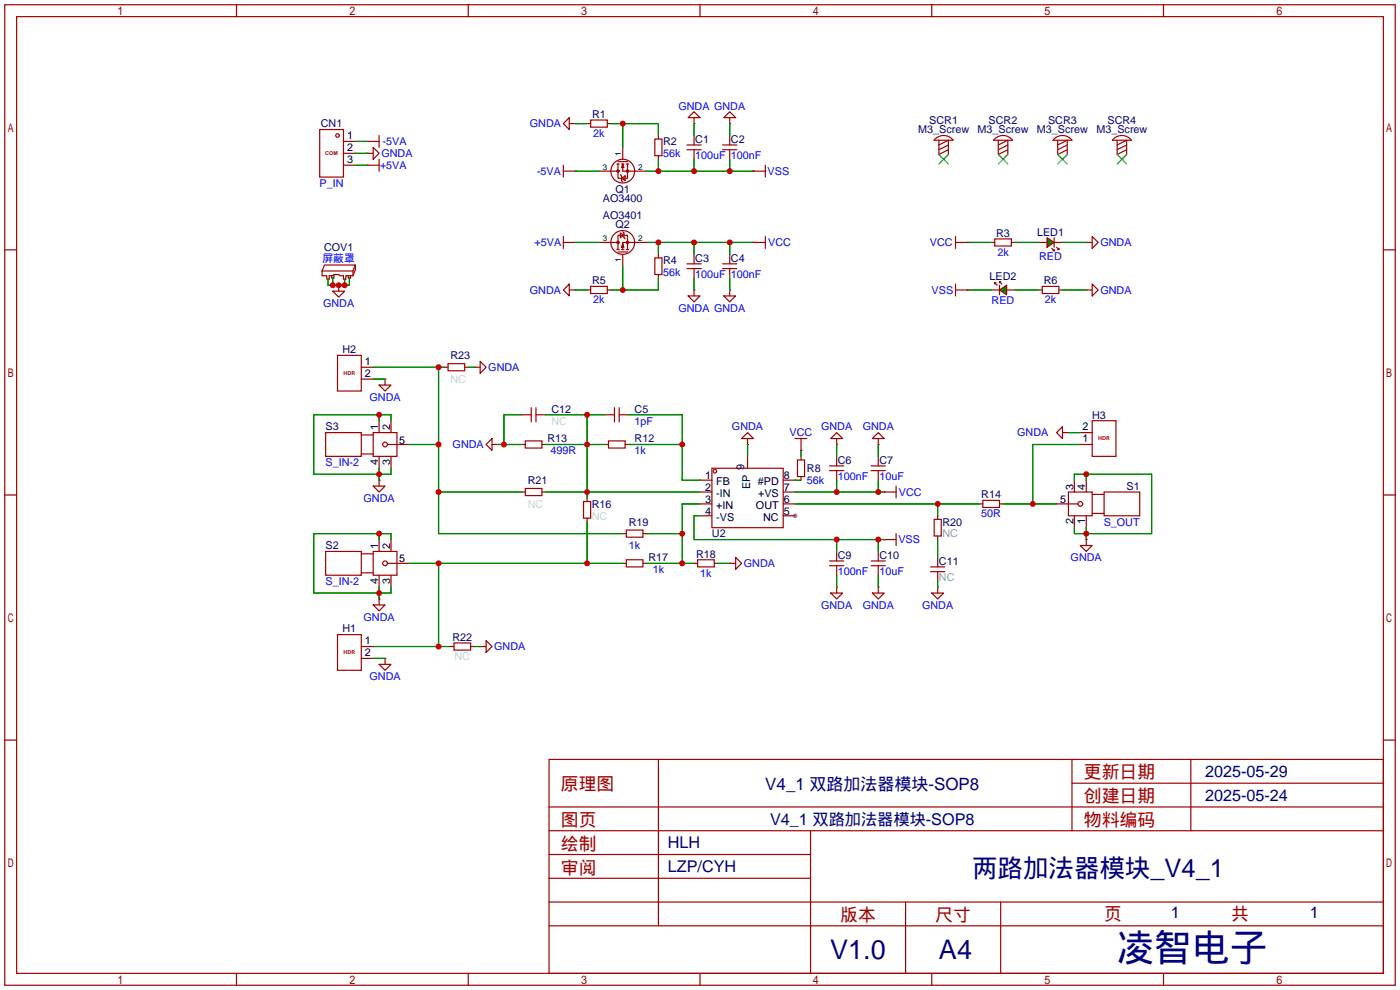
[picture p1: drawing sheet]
<svg xmlns="http://www.w3.org/2000/svg" width="299mm" height="212mm" viewBox="0 0 299 212" stroke-linecap="round" stroke-linejoin="round" font-family="sans-serif">
<circle cx="169.9" cy="110.2" r=".51" fill="#999"/>
<g fill="none" stroke="#a10000" stroke-width=".25">
<path d="M1 1h297.2v209.6h-297.2zM3.6 3.6h292.1v204.4h-292.1zM50.5 1v2.6M100.1 1v2.6M149.6 1v2.6M199.1 1v2.6M248.7 1v2.6M68.3 27.7h5.1v10.1h-5.1zM73.4 30.2h2.5M73.4 32.8h2.5M73.4 35.3h2.5M78.5 30.2h.1"/>
<path d="M78.5 35.3h.1M78.5 32.8h.1M78.5 30.2h2.5M78.5 32.8h1.3M78.5 35.3h2.5M79.8 31.5l1.2 1.3-1.2 1.2zM81 29v2.5M81 34v2.6M146.8 31h3.1M146.8 32h3.1M148.3 23.9l1.3 1.2h-2.5zM148.3 26.4h.1"/>
<path d="M148.3 25.1v1.3M148.3 29v2M148.3 32v2M154.4 31h3.1M154.4 32h3.1M156 23.9l1.2 1.2h-2.5zM156 26.4h.1M156 25.1v1.3M156 29v2M156 32v2M200 29.5a2.54 2.54 0 0 1 3.7 .5h-4.1zM200.7 30v3l1 1"/>
<path d="M200.7 31l2-1v3l-1 1M201.7 34h.1M202.7 32l-2 1M202.7 31l-2 1M212.7 29.5a2.54 2.54 0 0 1 3.7 .5h-4.1zM213.4 30v3l1 1M213.4 31l2-1v3l-1 1M214.4 34h.1M215.4 32l-2 1M215.4 31l-2 1M225.4 29.5a2.54 2.54 0 0 1 3.7 .5h-4.1zM226.1 30v3l1 1"/>
<path d="M226.1 31l2-1v3l-1 1M227.1 34h.1M228.1 32l-2 1M228.1 31l-2 1M238.1 29.5a2.54 2.54 0 0 1 3.7 .5h-4.1zM238.8 30v3l1 1M238.8 31l2-1v3l-1 1M239.8 34h.1M240.8 32l-2 1M240.8 31l-2 1M1 53.4h2.6M146.8 56.4h3.1"/>
<path d="M146.8 57.4h3.1M148.3 54.4v2M148.3 57.4v2M154.4 56.4h3.1M154.4 57.4h3.1M156 54.4v2M156 57.4v2M211.8 51.8h.8M212.6 51.1h3.6v1.5h-3.6zM216.2 51.8h.7M295.7 53.4h2.5M147.1 63.2h2.5l-1.3 1.3z"/>
<path d="M148.3 62h.1M148.3 62v1.2M154.7 63.2h2.5l-1.2 1.3zM156 62h.1M156 62v1.2M222 62h.8M222.8 61.2h3.5v1.5h-3.5zM226.3 62h.8M105.2 93.7v2.6l-1.3-1.3zM105.2 95h1.2M106.4 95h.1M111.5 95h.8"/>
<path d="M112.3 94.2h3.5v1.6h-3.5zM115.8 95h.8M129.3 88.6h2M129.3 95h.7M130 94.2h3.6v1.6h-3.6zM131.3 87.1v3.1M132.3 87.1v3.1M132.3 88.6h2.1M133.6 95h.8M170.4 98.3h1.6v3.6h-1.6zM171.2 97.5v.8M177.3 99.6h3"/>
<path d="M177.5 93.7l1.3-1.2 1.3 1.2zM178.8 95h.1M178.8 93.7v1.3M178.8 97.5v2.1M186.2 99.6h3M186.4 93.7l1.3-1.2 1.3 1.2zM187.7 95h.1M187.7 93.7v1.3M187.7 97.5v2.1M1 105.8h2.6M69.6 117.9h7.6v5h-7.6zM77.2 118.4h2.6"/>
<path d="M79.8 117.9h5v5h-5zM81 115.3v2.6M83.6 115.3v2.6M124.7 107.2h1.5v3.5h-1.5zM125.5 106.4v.8M125.5 110.7v.8M133.1 114h.8M133.9 119.6h3.5v1.6h-3.5zM133.9 113.3h3.5v1.5h-3.5zM137.4 114h.8M149.1 119.6h3.6v1.6h-3.6zM157.2 119.1l1.3 1.3-1.3 1.3z"/>
<path d="M171.2 101.9v.7M177.3 100.6h3M177.3 119.9h3M178.8 100.6v2M178.8 117.9v2M186.2 100.6h3M186.2 119.9h3M187.7 100.6v2M187.7 117.9v2M209.3 107.7h.8M210.1 106.9h3.5v1.6h-3.5zM213.6 107.7h.8"/>
<path d="M225.8 107.7h4.6M228.3 105.2h5.1v5h-5.1zM229.6 102.6v2.6M229.6 110.2v2.6M230.9 116.6h2.5l-1.2 1.3zM232.2 115.3h.1M232.2 102.6v2.6M232.2 110.2v2.6M232.2 115.3v1.3M233.4 109.7h2.6M233.4 105.7h2.6M236 105.2h7.6v5h-7.6z"/>
<path d="M295.7 105.8h2.5M77.2 122.4h2.6M79.8 129.3h2.5l-1.3 1.3zM81 128h.1M81 122.9v2.6M81 128v1.3M82.8 120.4h4.6M83.6 122.9v2.6M133.1 120.4h.8M137.4 120.4h.8M148.3 120.4h.8M152.7 120.4h.7"/>
<path d="M156 120.4h.1M156 120.4h1.2M177.3 120.9h3M177.5 126.7h2.6l-1.3 1.3zM178.8 125.5h.1M178.8 120.9v2M178.8 125.5v1.2M186.2 120.9h3M186.4 126.7h2.6l-1.3 1.3zM187.7 125.5h.1M187.7 120.9v2M187.7 125.5v1.2"/>
<path d="M1 158.2h2.6M295.7 158.2h2.5M117.3 162.3h178.4v45.7h-178.4zM117.3 177.5h178.4M117.3 172.5h178.4M140.7 162.3v35.6M173.2 177.5v30.5M229.1 162.3v15.2M229.1 167.4h66.6M254.5 162.3v15.2M117.3 182.6h55.9M117.3 197.9h178.4"/>
<path d="M117.3 192.8h178.4M117.3 187.7h55.9M193.5 192.8v15.2M213.9 192.8v15.2M50.5 208v2.6M100.1 208v2.6M149.6 208v2.6M199.1 208v2.6M248.7 208v2.6"/>
<circle cx="72.1" cy="29" r=".38"/>
<circle cx="230.9" cy="107.7" r=".51"/>
<circle cx="82.3" cy="120.4" r=".51"/>
</g>
<g fill="none" stroke="#008700" stroke-width=".25">
<path d="M75.9 32.8h2.6M148.3 26.4v2.6M156 26.4v2.6M148.3 59.4v2.6M156 59.4v2.6M206.8 51.8h5M106.4 95h5.1M111.5 88.6h-3.8v6.4M134.4 88.6h11.4v14h3.8M134.4 95h11.4M171.2 96.3v1.2M178.8 95v2.5"/>
<path d="M187.7 95v2.5M230.9 95h-10.2v12.7M81 114v1.3M83.6 115.3v-1.3h-16.5v12.7h16.5v-1.2M125.5 111.5v8.9M138.2 114h7.6M149.6 107.7h-3.8v12.7M169.9 102.6h1.3M169.9 107.7h39.4M169.9 105.2h19.1M178.8 102.6v2.6M187.7 102.6v2.6"/>
<path d="M200.4 107.7v2.5M214.4 107.7h11.4M229.6 102.6v-1.3h16.5v12.7h-16.5v-1.2M232.2 101.3v1.3M232.2 112.8v2.5M79.8 138.2h16.5M81 125.5v2.5M87.4 120.4h45.7M93.7 120.4v17.8M138.2 120.4h10.1M153.4 120.4h2.6M178.8 122.9v2.6"/>
<path d="M187.7 122.9v2.6"/>
</g>
<path d="M200.7 33l2 2.1M202.7 33l-2 2.1M213.4 33l2 2.1M215.4 33l-2 2.1M226.1 33l2 2.1M228.1 33l-2 2.1M238.8 33l2 2.1M240.8 33l-2 2.1" fill="none" stroke="#3c3" stroke-width=".25"/>
<path d="M213.6 62l1.5-1v2z" fill="#008000" stroke="#a10000" stroke-width=".25"/>
<path d="M211.8 62h1.8M212.6 60.5h.3l-.3 .2zM212.6 60.5l.5 .5M213.6 60.2h.3l-.3 .3zM213.6 61v2M213.6 60.2l.5 .5M215.1 62h1.8" fill="none" stroke="#a10000" stroke-width=".25"/>
<path d="M223.8 50.8l1.5 1-1.5 1z" fill="#008000" stroke="#a10000" stroke-width=".25"/>
<g fill="none" stroke="#a10000" stroke-width=".25">
<path d="M120.4 26.4l1.3-1.3v2.6zM120.4 36.6h2.5M120.4 35.3v2.5M121.7 26.4h1.2M122.9 36.6h.1M122.9 26.4h.1M125.5 26.4h.7M126.2 25.7h3.6v1.5h-3.6zM128 36.6h4.1M129.8 26.4h.8M131.8 35.1h.5M132.1 35.1v3h2v-3"/>
<path d="M132.1 34.5h2M132.6 37.3l.2 .3v1l.3 .3M132.8 38.1l.8-.5v1zM132.8 35.1h.5M133.1 35.1l.2 .7h-.5zM133.1 31.5v2.5M133.1 35.1v1.5h5.1M133.9 35.1h.5M140 29.7h1.5v3.6h-1.5zM140.7 29v.7M140.7 33.3v.7M161 36.6h.1"/>
<path d="M161 36.6h2.6M163.6 35.3v2.5M68.8 57.9v1h1v.8h.6v-.8h.7l.3-.2h1l.2 .2h.8v.8h.5v-.8h1.5M69.3 56.6h6.6l-.5 1.3h-6.6zM70.1 59.7h.1M71.1 59.4h.1M71.4 58.7v.7h-.5v-.5M73.7 59.7h.1M74.4 58.9v.5h.5v-.5M74.7 59.4h.1M75.4 57.9v1M75.9 56.6v1.1l-.5 1.2"/>
<path d="M120.4 51.8h2.5M120.4 50.5v2.6M122.9 51.8h.1M128 51.8h4.1M131.8 53.3h.5M132.1 53.3v-3h2v3M132.1 53.8h2M132.6 49.8l.7 .5-.7 .5zM132.8 53.3h.5M133.1 52.1l.2 .7h-.5zM133.1 54.4v2.5M133.1 49.5l.2 .3v1l.3 .3"/>
<path d="M133.9 53.3h.5M138.2 51.8h-5.1v1.5M140 55.1h1.5v3.6h-1.5zM140.7 54.4v.7M140.7 58.7v.7M161 51.8h.1M161 51.8h2.6M163.6 50.5v2.6M204.2 51.8h2.6M204.2 50.5v2.6M206.8 51.8h.1M222 51.8h1.8"/>
<path d="M224.8 53.1l.5 .5M225 53.6l.3-.3v.3zM225.3 50.8v2M225.3 51.8h1.8M225.8 52.8l.5 .5M226.1 53.3l.2-.2v.2zM232.2 51.8h.1M232.2 51.8h1.2M233.4 50.5l1.3 1.3-1.3 1.3zM71.1 62.2h2.6l-1.3 1.3zM72.1 75.9h5.1v7.7h-5.1zM72.4 61h.1"/>
<path d="M72.4 61v1.2M77.2 78.5h2.6M95 78.5h.8M95.8 77.7h3.5v1.5h-3.5zM99.3 78.5h.8M101.3 78.5h.1M101.3 78.5h1.3M102.6 77.2l1.3 1.3-1.3 1.3zM121.7 60.7v2.5l-1.3-1.2zM121.7 62h1.2M122.9 62h.1M125.5 62h.7"/>
<path d="M126.2 61.2h3.6v1.5h-3.6zM129.8 62h.8M204.2 62h2.6M204.2 60.7v2.5M206.8 62h.1M232.2 62h.1M232.2 62h1.2M233.4 60.7l1.3 1.3-1.3 1.2zM69.6 92.5h7.6v5h-7.6zM77.2 81h2.6M77.2 93h2.6M77.2 97h2.6"/>
<path d="M79.8 92.5h5v5h-5zM81 82.3h2.6l-1.3 1.3zM81 89.9v2.6M81 97.5v2.6M82.3 81h.1M82.3 81v1.3M82.8 95h4.6M83.6 89.9v2.6M83.6 97.5v2.6M111.5 88.6h2M113.5 87.1v3.1M114.6 87.1v3.1"/>
<path d="M114.6 88.6h2M158.5 93.7l1.3-1.2 1.2 1.2zM159.8 95h.1M159.8 93.7v1.3M159.8 97.5v2.6M169.9 93.7h2.6M171.2 96.3h.1M171.2 93.7v2.6M227.1 91.2v2.5l-1.3-1.2zM227.1 92.5h1.2M228.3 92.5h.1M230.9 95h2.5"/>
<path d="M230.9 92.5h2.5M233.4 89.9h5.1v7.6h-5.1zM79.8 103.9h2.5l-1.3 1.3zM81 102.6h.1M81 102.6v1.3M111.5 105.2h.8M112.3 104.4h3.5v1.5h-3.5zM115.8 105.2h.8M149.6 105.2h2.5M149.6 102.6h2.5M149.6 107.7h2.5M149.6 110.2h2.5"/>
<path d="M152.1 100.1h15.3v12.7h-15.3zM167.4 105.2h2.5M167.4 102.6h2.5M167.4 107.7h2.5M167.4 110.2h2.5M189 105.2h.1M189 115.3h.1M189 105.2h2.5M189 115.3h2.5M191.5 103.9v2.5M191.5 114v2.6M199.6 111h1.6v3.6h-1.6z"/>
<path d="M200.4 110.2v.8M200.4 114.6v.7M200.4 119.1v2.1M72.1 135.6h5.1v7.7h-5.1zM77.2 138.2h2.6M96.3 138.2h.7M97 137.4h3.6v1.5h-3.6zM100.6 138.2h.7M102.6 138.2h.1M102.6 138.2h1.3M103.9 136.9l1.3 1.3-1.3 1.2zM198.9 121.2h3"/>
<path d="M198.9 122.2h3M199.1 126.7h2.6l-1.3 1.3zM200.4 125.5h.1M200.4 122.2v2M200.4 125.5v1.2M77.2 140.7h2.6M81 142h2.6l-1.3 1.3zM82.3 140.7h.1M82.3 140.7v1.3"/>
<circle cx="132.1" cy="36.6" r=".25"/>
<circle cx="133.1" cy="36.6" r="2.54"/>
<circle cx="134.1" cy="36.6" r=".25"/>
<circle cx="132.1" cy="51.8" r=".25"/>
<circle cx="133.1" cy="51.8" r="2.54"/>
<circle cx="134.1" cy="51.8" r=".25"/>
<circle cx="82.3" cy="95" r=".51"/>
<circle cx="152.8" cy="100.7" r=".38"/>
</g>
<g fill="none" stroke="#008700" stroke-width=".25">
<path d="M75.9 35.3h2.6M75.9 30.2h2.6M122.9 36.6h5.1M122.9 26.4h2.6M130.6 26.4h10.1v2.6M133.1 26.4v5.1M138.2 36.6h22.8M140.7 34v2.6M148.3 34v2.6M156 34v2.6M71.1 59.4v1.6M73.7 59.7v1.3"/>
<path d="M74.7 59.4v1.6h-4.6v-1.3M122.9 51.8h5.1M133.1 56.9v5.1M138.2 51.8h22.8M140.7 59.4v2.6h-10.1M140.7 51.8v2.6M148.3 51.8v2.6M156 51.8v2.6M216.9 51.8h5.1M227.1 51.8h5.1M79.8 78.5h15.2M93.7 78.5v35.5h39.4"/>
<path d="M100.1 78.5h1.2M122.9 62h2.6M206.8 62h5M216.9 62h5.1M227.1 62h5.1M79.8 81h2.5M81 88.6v1.3M83.6 89.9v-1.3h-16.5v12.7h16.5v-1.2M87.4 95h6.3M116.6 88.6h12.7M116.6 95h12.7M125.5 88.6v17.8"/>
<path d="M159.8 95v2.5M228.3 92.5h2.6M81 100.1v2.5M93.7 105.2h17.8M116.6 105.2h33M149.6 110.2h-1.3v5.1h40.7M178.8 115.3v2.6M187.7 115.3v2.6M200.4 115.3v3.8M101.3 138.2h1.3M200.4 124.2v1.3M79.8 140.7h2.5"/>
</g>
<g fill="#c00">
<circle cx="145.8" cy="95" r=".63"/>
<circle cx="145.8" cy="114" r=".63"/>
<circle cx="145.8" cy="120.4" r=".63"/>
<circle cx="107.7" cy="95" r=".63"/>
<circle cx="125.5" cy="120.4" r=".63"/>
<circle cx="93.7" cy="120.4" r=".63"/>
<circle cx="93.7" cy="138.2" r=".63"/>
<circle cx="81" cy="126.7" r=".63"/>
<circle cx="81" cy="114" r=".63"/>
<circle cx="178.8" cy="105.2" r=".63"/>
<circle cx="187.7" cy="105.2" r=".63"/>
<circle cx="200.4" cy="107.7" r=".63"/>
<circle cx="220.7" cy="107.7" r=".63"/>
<circle cx="232.2" cy="114" r=".63"/>
<circle cx="232.2" cy="101.3" r=".63"/>
<circle cx="140.7" cy="51.8" r=".63"/>
<circle cx="148.3" cy="51.8" r=".63"/>
<circle cx="156" cy="51.8" r=".63"/>
<circle cx="133.1" cy="62" r=".63"/>
<circle cx="140.7" cy="36.6" r=".63"/>
<circle cx="148.3" cy="36.6" r=".63"/>
<circle cx="156" cy="36.6" r=".63"/>
<circle cx="133.1" cy="26.4" r=".63"/>
<circle cx="71.1" cy="61" r=".63"/>
<circle cx="72.4" cy="61" r=".63"/>
<circle cx="73.7" cy="61" r=".63"/>
<circle cx="81" cy="101.3" r=".63"/>
<circle cx="81" cy="88.6" r=".63"/>
<circle cx="93.7" cy="78.5" r=".63"/>
<circle cx="93.7" cy="95" r=".63"/>
<circle cx="93.7" cy="105.2" r=".63"/>
<circle cx="178.8" cy="115.3" r=".63"/>
<circle cx="187.7" cy="115.3" r=".63"/>
<circle cx="125.5" cy="105.2" r=".63"/>
<circle cx="125.5" cy="95" r=".63"/>
<circle cx="125.5" cy="88.6" r=".63"/>
</g>
<text font-size="8.1" fill="#000080" x="238.6" y="205.5">凌智电子</text>
<g font-size="5.8" fill="#000080">
<text x="177.5" y="205">V1.0</text>
<text x="200.7" y="205">A4</text>
</g>
<text font-size="5.4" fill="#000080" x="207.8" y="187.3">两路加法器模块_V4_1</text>
<g font-size="3.8" fill="#a00000">
<text x="231.6" y="166.4">更新日期</text>
<text x="119.9" y="168.9">原理图</text>
<text x="231.6" y="171.5">创建日期</text>
<text x="119.9" y="176.5">图页</text>
<text x="231.6" y="176.5">物料编码</text>
<text x="119.9" y="181.6">绘制</text>
<text x="119.9" y="186.7">审阅</text>
<text x="179.6" y="196.9">版本</text>
<text x="199.9" y="196.9">尺寸</text>
<text x="236" y="196.6">页</text>
<text x="263.1" y="196.6">共</text>
</g>
<text font-size="3.6" fill="#000080" x="163.6" y="168.8">V4_1 双路加法器模块-SOP8</text>
<g font-size="3.5" fill="#000080">
<text x="257.6" y="166.1">2025-05-29</text>
<text x="257.6" y="171.1">2025-05-24</text>
<text x="164.6" y="176.2">V4_1 双路加法器模块-SOP8</text>
<text x="142.7" y="181.3">HLH</text>
<text x="142.7" y="186.4">LZP/CYH</text>
<text x="250.2" y="196.3">1</text>
<text x="280" y="196.3">1</text>
</g>
<g font-size="2.3" fill="#00f">
<text x="145" y="23.4">GNDA GNDA</text>
<text x="113.3" y="27.2">GNDA</text>
<text x="126.8" y="29.3">2k</text>
<text x="81.5" y="33.6">GNDA</text>
<text x="81.8" y="31">-5VA</text>
<text x="141.7" y="33.6">56k</text>
<text x="148.6" y="34.1">100uF</text>
<text x="156.2" y="34.1">100nF</text>
<text x="68.3" y="39.9">P_IN</text>
<text x="81.2" y="36.1">+5VA</text>
<text x="114.8" y="37.4">-5VA</text>
<text x="164.1" y="37.4">VSS</text>
<text x="114.2" y="52.6">+5VA</text>
<text x="164.2" y="52.6">VCC</text>
<text x="198.7" y="52.6">VCC</text>
<text x="235.2" y="52.6">GNDA</text>
<text x="68.9" y="55.9">屏蔽罩</text>
<text x="141.7" y="59">56k</text>
<text x="148.6" y="59.5">100uF</text>
<text x="156.2" y="59.5">100nF</text>
<text x="213.2" y="54.7">2k</text>
<text x="222.1" y="55.7">RED</text>
<text x="69.1" y="65.6">GNDA</text>
<text x="113.3" y="62.8">GNDA</text>
<text x="126.8" y="64.8">2k</text>
<text x="199.1" y="62.8">VSS</text>
<text x="211.9" y="65.1">RED</text>
<text x="223.3" y="64.8">2k</text>
<text x="235.2" y="62.8">GNDA</text>
<text x="145" y="66.6">GNDA GNDA</text>
<text x="104.4" y="79.3">GNDA</text>
<text x="79" y="85.6">GNDA</text>
<text x="96.7" y="95.8">GNDA</text>
<text x="135.6" y="90.7">1pF</text>
<text x="156.4" y="92">GNDA</text>
<text x="168.8" y="93.3">VCC</text>
<text x="175.5" y="92">GNDA</text>
<text x="184.4" y="92">GNDA</text>
<text x="217.4" y="93.3">GNDA</text>
<text x="69.6" y="99.6">S_IN-2</text>
<text x="117.6" y="97.1">499R</text>
<text x="135.6" y="97.1">1k</text>
<text x="77.7" y="107.2">GNDA</text>
<text x="172.5" y="103.4">56k</text>
<text x="179.1" y="102.7">100nF</text>
<text x="188" y="102.7">10uF</text>
<text x="192.1" y="106">VCC</text>
<text x="209.7" y="110.5">50R</text>
<text x="235.9" y="112.3">S_OUT</text>
<text x="134.4" y="117.4">1k</text>
<text x="192" y="116.1">VSS</text>
<text x="228.8" y="119.9">GNDA</text>
<text x="69.6" y="125">S_IN-2</text>
<text x="139.5" y="122.5">1k</text>
<text x="149.7" y="123.2">1k</text>
<text x="159" y="121.2">GNDA</text>
<text x="179.1" y="123">100nF</text>
<text x="188" y="123">10uF</text>
<text x="175.5" y="130.1">GNDA</text>
<text x="184.4" y="130.1">GNDA</text>
<text x="197.1" y="130.1">GNDA</text>
<text x="77.7" y="132.6">GNDA</text>
<text x="105.6" y="139">GNDA</text>
<text x="79" y="145.3">GNDA</text>
</g>
<g font-size="2.3" fill="#000080">
<text x="68.6" y="27.2">CN1</text>
<text x="126.5" y="25.2">R1</text>
<text x="196.2" y="28.5">M3_Screw</text>
<text x="198.6" y="26.5">SCR1</text>
<text x="208.9" y="28.5">M3_Screw</text>
<text x="211.3" y="26.5">SCR2</text>
<text x="221.6" y="28.5">M3_Screw</text>
<text x="224" y="26.5">SCR3</text>
<text x="234.3" y="28.5">M3_Screw</text>
<text x="236.7" y="26.5">SCR4</text>
<text x="141.7" y="31">R2</text>
<text x="148.6" y="30.5">C1</text>
<text x="156.2" y="30.5">C2</text>
<text x="131.6" y="41.2">Q1</text>
<text x="128.9" y="43.2">AO3400</text>
<text x="128.9" y="46.8">AO3401</text>
<text x="69.2" y="53.6">COV1</text>
<text x="131.6" y="48.8">Q2</text>
<text x="212.9" y="50.6">R3</text>
<text x="221.6" y="50.3">LED1</text>
<text x="141.7" y="56.4">R4</text>
<text x="148.6" y="55.9">C3</text>
<text x="156.2" y="55.9">C4</text>
<text x="211.5" y="59.7">LED2</text>
<text x="126.5" y="60.8">R5</text>
<text x="223.1" y="60.8">R6</text>
<text x="73.2" y="75.5">H2</text>
<text x="96.3" y="76.8">R23</text>
<text x="117.9" y="88.2">C12</text>
<text x="135.6" y="88.2">C5</text>
<text x="233.4" y="89.5">H3</text>
<text x="69.6" y="92">S3</text>
<text x="117" y="94.5">R13</text>
<text x="135.6" y="94.5">R12</text>
<text x="172.5" y="100.9">R8</text>
<text x="179.1" y="99.1">C6</text>
<text x="188" y="99.1">C7</text>
<text x="112.8" y="103.4">R21</text>
<text x="209.7" y="106.5">R14</text>
<text x="240.8" y="104.7">S1</text>
<text x="126.5" y="108.5">R16</text>
<text x="134.4" y="112.3">R19</text>
<text x="201.4" y="112.3">R20</text>
<text x="69.6" y="117.4">S2</text>
<text x="138.6" y="119.9">R17</text>
<text x="148.8" y="119.2">R18</text>
<text x="152.1" y="114.9">U2</text>
<text x="179.1" y="119.4">C9</text>
<text x="188" y="119.4">C10</text>
<text x="200.7" y="120.7">C11</text>
<text x="73.2" y="135.2">H1</text>
<text x="96.7" y="137">R22</text>
</g>
<g font-size="2.3">
<text x="74.2" y="29.8">1</text>
<text x="74.2" y="32.3">2</text>
<text x="74.2" y="34.8">3</text>
<text x="78" y="78">1</text>
<text x="78" y="80.6">2</text>
<text x="80.8" y="91.9" transform="rotate(-90 80.8 91.9)">1</text>
<text x="83.4" y="91.9" transform="rotate(-90 83.4 91.9)">2</text>
<text x="85.3" y="94.8">5</text>
<text x="231.4" y="94.5">1</text>
<text x="231.4" y="92">2</text>
<text x="80.8" y="99.3" transform="rotate(-90 80.8 99.3)">4</text>
<text x="83.4" y="99.3" transform="rotate(-90 83.4 99.3)">3</text>
<text x="159" y="100.4" transform="rotate(-90 159 100.4)">9</text>
<text x="150.7" y="102.4">1</text>
<text x="150.7" y="104.9">2</text>
<text x="150.7" y="107.5">3</text>
<text x="153.1" y="103.7">FB</text>
<text x="153.1" y="106.2">-IN</text>
<text x="160.3" y="104.6" transform="rotate(-90 160.3 104.6)">EP</text>
<text x="162" y="103.7">#PD</text>
<text x="162" y="106.2">+VS</text>
<text x="167.5" y="107.5">6</text>
<text x="167.5" y="104.9">7</text>
<text x="167.5" y="102.4">8</text>
<text x="226.6" y="107.5">5</text>
<text x="229.4" y="104.6" transform="rotate(-90 229.4 104.6)">3</text>
<text x="231.9" y="104.6" transform="rotate(-90 231.9 104.6)">4</text>
<text x="150.7" y="110">4</text>
<text x="153.1" y="108.7">+IN</text>
<text x="153.1" y="111.3">-VS</text>
<text x="161.6" y="108.7">OUT</text>
<text x="163.1" y="111.3">NC</text>
<text x="167.5" y="110">5</text>
<text x="229.4" y="112" transform="rotate(-90 229.4 112)">2</text>
<text x="231.9" y="112" transform="rotate(-90 231.9 112)">1</text>
<text x="80.8" y="117.3" transform="rotate(-90 80.8 117.3)">1</text>
<text x="83.4" y="117.3" transform="rotate(-90 83.4 117.3)">2</text>
<text x="80.8" y="124.7" transform="rotate(-90 80.8 124.7)">4</text>
<text x="83.4" y="124.7" transform="rotate(-90 83.4 124.7)">3</text>
<text x="85.3" y="120.2">5</text>
<text x="78" y="137.7">1</text>
<text x="78" y="140.3">2</text>
</g>
<g font-size="2.3" fill="#ccc">
<text x="96.3" y="81.8">NC</text>
<text x="117.9" y="90.7">NC</text>
<text x="112.8" y="108.5">NC</text>
<text x="126.5" y="111">NC</text>
<text x="97.1" y="141">NC</text>
</g>
<g font-size="2.3" fill="#999">
<text x="201.4" y="114.9">NC</text>
<text x="200.7" y="124.3">NC</text>
</g>
<g font-size="1.7">
<text x="132.8" y="33.3" transform="rotate(-90 132.8 33.3)">1</text>
<text x="128.8" y="36.2">3</text>
<text x="136.4" y="36.2">2</text>
<text x="128.8" y="51.5">3</text>
<text x="136.4" y="51.5">2</text>
<text x="132.8" y="56.1" transform="rotate(-90 132.8 56.1)">1</text>
</g>
<g font-size="1.2" fill="#a00000">
<text x="69.5" y="33.2">COM</text>
<text x="73.4" y="80.2">HDR</text>
<text x="234.7" y="94.1">HDR</text>
<text x="73.4" y="139.9">HDR</text>
</g>
</svg>
